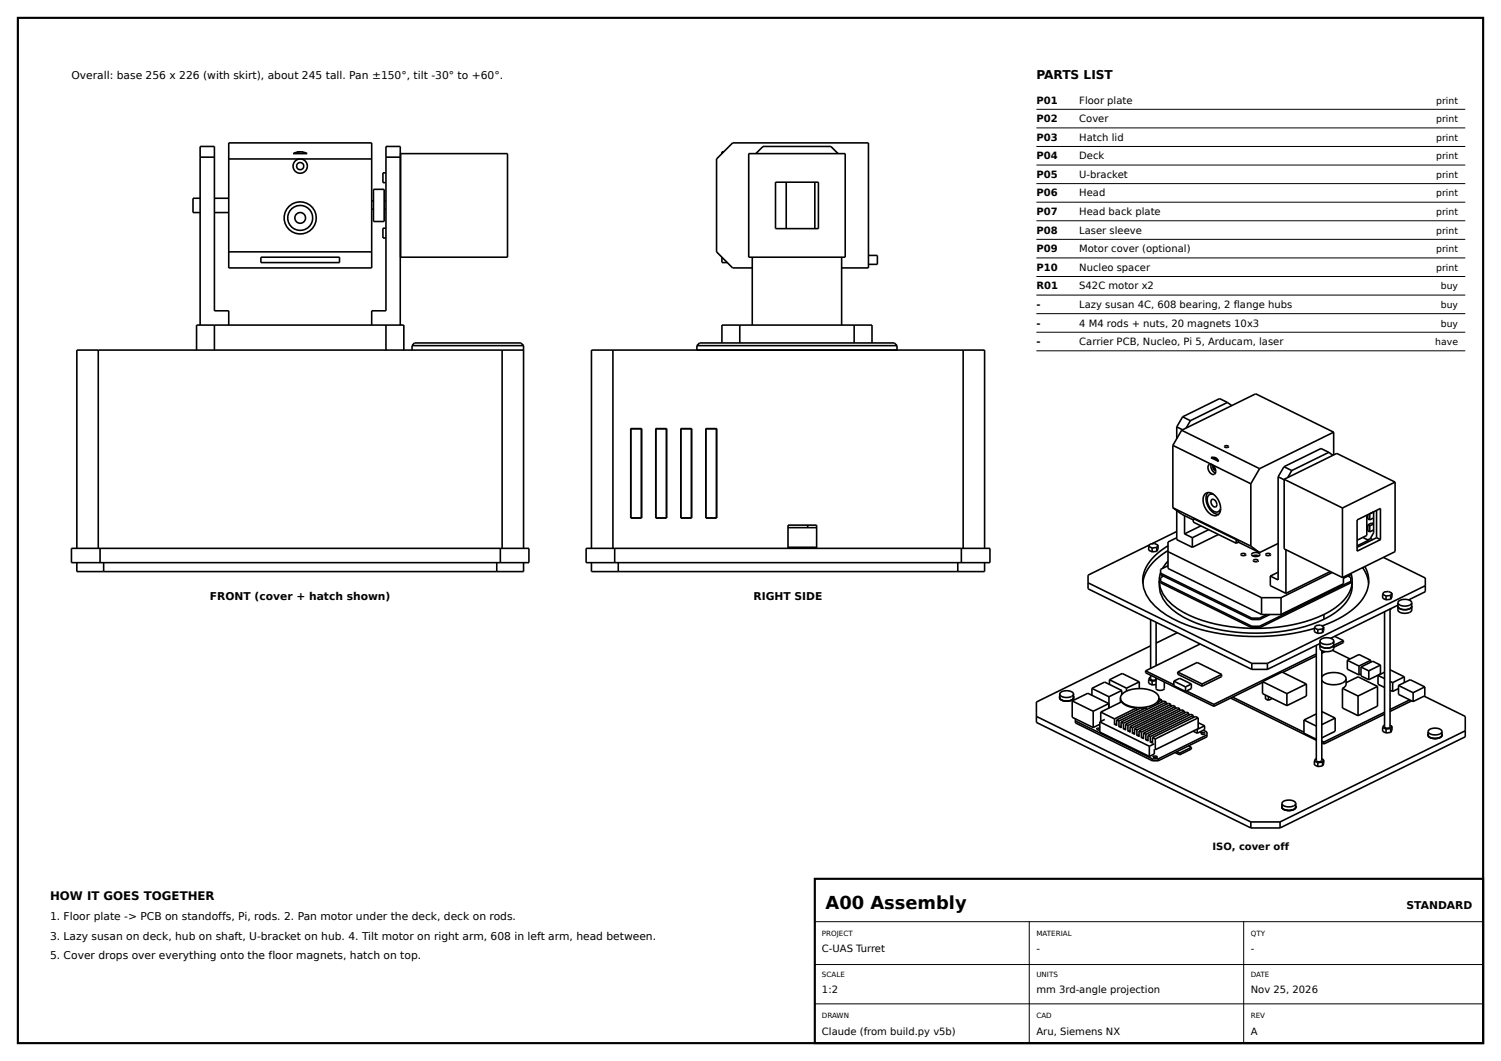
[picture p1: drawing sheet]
<svg xmlns="http://www.w3.org/2000/svg" width="420mm" height="297mm" viewBox="0 0 420 297" stroke-linecap="round" stroke-linejoin="round" font-family="sans-serif">
<g fill="none" stroke="#000" stroke-width=".45">
<path d="M56 44h4M56 55.5h-2v4h2M60 59.5h4M60 55.5h4M64 40h40v35h-40zM64 44.5h40M82.1 43l1.8-.5 2 .5zM83.3 42.6h.1M83.5 42.5h-.1M83.5 42.5h.1M83.6 42.5h.1M83.8 42.5h.1"/>
<path d="M83.9 42.5h-.1M84.1 42.5h.1M84.4 42.5h.1M84.5 42.5h.1M84.7 42.6h.1M104 58.6h.5M104 56.3h.5M104.5 53h3v9h-3zM107.5 58.6h.5M107.5 56.3h.5M108 44h4M108 48.4h-.9v2.7h.9"/>
<path d="M112 46.8h.1M112 48.9h.1M112.1 43h29.9v29h-29.9zM202.5 42.5h-.5v.5M209.5 43h27v29h-27zM211.5 43l2-2h19l2 2M217 51h12v13h-12zM220 51v13M228 51v13M64 70.5h40M73 72h22v1.5h-22zM108 63.9h-.9v2.7h.9"/>
<path d="M112 66.2h.1M112 68.3h.1M202 72v1.5h1.5M210.5 75h-5.5l-4.5-4.5v-26l4.5-4.5h38v35h-7.5M210.5 72v19M235.5 72v19M243 71.5h2.5v2.5h-2.5M27.5 98v55.5M55 98v-7h58v7M56 91v-50h4v46h4v4M60 91v7M104 91v-4h4v-46h4v50"/>
<path d="M108 91v7M115.3 96.8l.7-.8h29.7l.8 .8M115.3 96.8h31.2M115.3 96.8v1.2M140.5 98v55.5M146.5 98h-125v55.5M146.5 96.8v56.7M171.5 98v55.5M195 96.8h56M195 96.8l.8-.8h54.5l.7 .8M195 96.8v1.2M202 96v-5h42v5"/>
<path d="M207 91v5M239 91v5M251 96.8v1.2M269.5 98v55.5M176.5 120h3v25h-3zM183.5 120h3v25h-3zM190.5 120h3v25h-3zM197.5 120h3v25h-3zM329.3 119.5v3.3M329.3 119.5l1.6 .8M330.9 116.7l-1.6 2.8M330.9 116.7l2.2 1.1"/>
<path d="M333.1 117.8l-1.2 2M343.4 112.7l-2.1-1.1-10.4 5.1M343.4 112.7l-10.3 5.1M343.4 112.7l1.3 .8M328.2 124.7v17.4M328.2 124.7l10.9 5.3M330.6 120.4l-2.4 4.3M330.6 120.4l20.8-10.2 21.8 10.8M330.6 120.4l21.8 10.8M337.3 138.2a2.65 2.65 0 0 1 3.5 1.5 4.6 4.6 0 0 1 .7 3.4l-.2 .4a1.64 1.64 0 0 1-2.8 .2 4.5 4.5 0 0 1-1.4-5.3zM338 137.9a4.4 4.4 0 0 0 1.4 5.5l.7 .4 .9 .2M338.3 130.1l.7-.1 .8 .7 .3 .9v.9a.84 .84 0 0 1-.9 .4 .84 .84 0 0 1-.7-.7 1.78 1.78 0 0 1-.2-2.1z"/>
<path d="M338.5 138.4h1.1M338.5 138.4a2.82 2.82 0 0 0 .2 3.9 2 2 0 0 0 2.2 .9M338.9 128.1l.7-.1a1.52 1.52 0 0 1 1.4 1.1M338.9 128.1l.9 .2 1.2 .8M338.9 128.1l2.1 1M338.9 130l.1 1.4 .5 .6 .6 .4M339.1 130l10.9 5.4M339.2 139.8a1.4 1.4 0 0 1 1.2 1.9l-.2 .2M339.2 139.8a1.3 1.3 0 0 0 1 2.1M339.2 139.8h.1M339.3 138.2l-.8 .2M339.5 130.3l-.1 .8 .3 .4 .5 .2"/>
<path d="M339.6 130.5l.1 .5 .4 .5M342.7 124.9l.7-.1 .3 .3-.7 .2-.3-.2zM350 135.4v17.5M352.4 131.2l-2.4 4.2M357.6 133.5v28.8l-2.2-1M357.6 133.5l1.7 .8M359.3 130.7l-1.7 2.8M359.3 130.7l2.1 1M359.3 134.2v19.4l16.3 8.1M359.3 134.2l14.8-7.3 16.3 8M359.3 134.2l16.3 8M361.4 131.7l-1.1 2"/>
<path d="M371.8 126.6l-10.4 5.1M371.8 126.6l1.1 .9M371.8 126.6l-2.2-1-10.3 5.1M373.2 121l-20.8 10.2M373.2 121v6.3M390.4 134.9l-14.8 7.3M390.4 134.9v19.5l-14.8 7.3M20 153.5h128v4h-128zM21.5 157.5v2.5h125v-2.5M28 153.5v4M29 157.5v2.5M139 157.5v2.5"/>
<path d="M140 153.5v4M164 153.5h113v4h-113zM165.5 153.5v-55.5h110v55.5M165.5 157.5v2.5h110v-2.5M172 153.5v4M173 157.5v2.5M220.5 153.5v-6.5h8v6.5M220.5 153.2h8M220.5 147.7h8M226 147v.7M268 157.5v2.5M269 153.5v4"/>
<path d="M321.4 152.9v1.1l1 .5M321.4 152.9l1 .5M321.7 152.5l-17.2 8.5v3.8l45.8 22.6M322.4 153.4v1.1M323.7 153.2v1.1M323.7 154.3l-1.3 .2M323.7 153.2l-1.3 .2M324 152.6v1.1l-.3 .6M324 152.6l-.3 .6M324 152.6l-.9-.5-1.3 .2-.4 .6M326.8 152.8a13.2 13.2 0 0 0-7 8.9 9.2 9.2 0 0 0 3.4 8 33.1 33.1 0 0 0 16.5 7.4 61.4 61.4 0 0 0 28.1-1.2M326.8 154.1a13.7 13.7 0 0 0-7 8.7v.5"/>
<path d="M326.8 157.1l-1.5 2M326.8 158.4l-2.1 1v1.5l25.6 12.5M326.8 154.4l26.2 12.9M328.2 142.1l2.4 1.8 3.3 1.6M328.2 142.1l21.8 10.8M329.3 148.8l-7.1 3.4M329.3 150.5l-2.5 1.2v7.4l26.2 12.9M329.3 142.9v8.2l4.3 2.1M331.4 144.3v5.1M331.4 149.4l2.2 1.1M333.6 150.5v2.7M336 147.2l-4.6 2.2"/>
<path d="M338.2 148.3l-4.6 2.2M340.2 141.8v.1M340.9 149.6l-7.3 3.6M341.5 142.8l-.6 .4M341.5 142.4l-.6 .8M345.9 151.1l-12-5.9v1l12 5.9M345.9 151.1l.8 .6-.8 .4M345.9 151.1v1M346.5 151.8l5.9 2.9M347.3 155.1l.7-.2 .6 .3-.8 .3-.5-.1zM350 152.9l2.4 1.8M350.3 154.9l.7-.2a.97 .97 0 0 1 1.5 .7l-.5 .3-.8 .1a.69 .69 0 0 1-.9-.9z"/>
<path d="M350.6 155.6l.6-.2 1 .2M350.8 156.7l.8-.1 .4 .3-.3 .3h-.5a.32 .32 0 0 1-.4-.1 .32 .32 0 0 1 0-.4zM354.3 155l.6-.1 .6 .3-.2 .3h-.6a.32 .32 0 0 1-.4-.1 .32 .32 0 0 1 0-.4zM357.6 152.1l-5.2 2.6M359.8 153.9v12.2M372.2 160l-12.4 6.1M375.6 142.2v19.5M379.7 145.5l6.6-3.2v8.8l-6.6 3.2zM381.3 158.9l1.1 2 .6 2.4M381.3 150.4l1.6 .8M381.9 158.6l.8 2a8.6 8.6 0 0 1-3 8.9 27.1 27.1 0 0 1-9.8 5.7M382.4 144.2v5.7l-2.7 1.3"/>
<path d="M382.7 144.1v1.1l.6 .3M382.7 146.9v1.7l.6 .3M382.7 146.9l1.1-.5 .6 .3-1.1 .5M382.7 146.9l.6 .3M382.9 151.2l-3.2 1.6M382.9 151.2v.4M383.2 143.8h.1M383.3 143.8v1.7M383.3 147.2v1.7M383.4 150.7l.7 .4M384.3 143.3h.1M384.4 143.3v5.9l-1 1.6-.7 .3"/>
<path d="M384.4 143.3l-1.1 .5M384.4 145l-1.1 .5M384.4 148.3l-1.1 .6M385.2 142.9v7.6M385.2 150.5l-5.5 2.7M385.2 150.5l1.1 .6M387.1 156l11.7 5.8v3.8l-4.6 2.3M304.5 163.1l45.8 22.6M322 173.4v13.7M323.5 174.2v12.1M324.4 162.6a9.7 9.7 0 0 0 5.1 7.8 42.1 42.1 0 0 0 24.1 5.5 43.9 43.9 0 0 0 16.8-3.9M324.4 162.6a9.6 9.6 0 0 0 5.1 9.1 42.2 42.2 0 0 0 24.1 5.5 44.2 44.2 0 0 0 16.8-3.8"/>
<path d="M324.7 160.4l-.3 2.2M324.7 162.7l25.6 12.6M324.7 160.5l25.6 12.5M325.6 161.3l-.9 .4v1.4l25.6 12.6M329.4 177.1l-5.9 2.9M350.3 173v.4M350.3 175.3v.4M350.3 175.3h2.1M350.3 175.7h2.1M350.3 173.4h2.1M350.3 173h2.1M352.4 173v.4"/>
<path d="M352.4 175.3v.4M353 172h5.4M353 167.3h5.4M353 167.3v4.7M354.5 172l-2.1 1M355.4 172l-3 1.4M355.4 161.3v2.6l4.4 2.2M357.6 160.2l-2.2 1.1M358.4 167.3v4.7M367.8 175.8v1.1l.9 .4M367.8 175.8l.9 .4M368.7 176.2v1.1"/>
<path d="M369.3 179.5l.1 2.1 .7 .6a3.6 3.6 0 0 0 2.5 0l.6-.7v-2M369.3 179.5a2.61 2.61 0 0 0 3.3 .6l.6-.6M369.3 179.5a2.58 2.58 0 0 1 3.2-.8l.7 .8M370.1 176.1v1M370.1 177.1l-1.4 .2M370.1 176.1l-1.4 .1M370.4 175.4v1.1l-.3 .6M370.4 175.4l-.3 .7M370.4 175.4l-1-.4-1.3 .1-.3 .7M370.4 172v1.4M372.8 160.3l-14.4 7M373.4 178.1l2.5 1.2"/>
<path d="M375.9 179.3l-2.7 1.4M375.9 161.5v1.9l-17.5 8.6M375.9 179.3v.6l-2.7 1.3M377.2 161.3l.8 .4v1.4l-25.6 12.6M378 160.5v.4l-2.1 1M378 162.7l-25.6 12.6M378 160.5l.4 2.1M378.4 162.6a10.8 10.8 0 0 1-6.3 8.5l-1.7 .9M378.4 162.6a10.2 10.2 0 0 1-5.9 9.6l-2.1 1.2M386.9 166.4v1l.9 .5M386.9 166.4l.9 .4M387.8 166.8v1.1"/>
<path d="M388.9 170.6v32.9l-.6 .3-.6-.1-.3-.2v-32.2M389.1 170.6h-.4M389.1 166.7v1M389.1 170.4v.2M389.1 167.7l-1.3 .2M389.1 166.7l-1.3 .1M389.3 170.3l-.2 .3M389.5 166v1.1l-.4 .6M389.5 166l-.4 .7M389.5 166l-1-.4-1.3 .1-.3 .7M391.2 169.7l.4 .7 1.2 .3 1.6-.3 .6-.7M391.2 168.7v2a2.6 2.6 0 0 0 3.2 .7l.6-.6v-2.1"/>
<path d="M391.2 168.7a2.6 2.6 0 0 0 3.2 .7l.6-.7M391.2 168.7a2.57 2.57 0 0 1 3.5-.5l.3 .5M391.2 169.4l-18.9 9.3M398.8 163.9l-44.2 21.8M296.5 195.3l.6 .7a3.5 3.5 0 0 0 2.6 0h.1M296.5 194.3a2.48 2.48 0 0 0 3.1 .8l.5-.3 .3-.5M296.5 194.3a2.39 2.39 0 0 1 2.9-.8l.8 .3 .2 .5M296.5 195.1a.84 .84 0 0 0 1 1.1l1.4 .1 1-.3M296.5 194.3v1.2M300 196.2l4.4-2.1 5.9 2.9M300 196.2v4.6l5.9 2.9M300 196.2l5.9 2.9"/>
<path d="M300.4 195.3l-.6 .7M300.4 195.1v.5l-.5 .4M300.4 194.3v1.2M305.5 192.7l3.6-1.8 4.8 2.4M305.5 192.7v1.9M305.5 192.7l4.8 2.3M305.9 199.1v4.6M308 199.3v2.7M308 199.3l3.8 1.9M310.3 197v1.2M310.3 197l-4.4 2.1M310.3 195v3.2"/>
<path d="M310.4 190.3l3.6-1.8 4.8 2.4M310.4 190.3v1.3M310.4 190.3l4.8 2.3M313.5 195.4l.5-1.1a8.4 8.4 0 0 1 9.9 .1l.4 1M313.5 195.4a3.5 3.5 0 0 0 3.3 2.4 8.2 8.2 0 0 0 7.2-1.5l.3-.9M313.5 195.4v1.2M313.9 193.3l-3.6 1.7M313.9 193.3v1.1M315.2 192.6v.9M318 198.2l-1.9-.3a4.5 4.5 0 0 1-2.3-1.4l-5.8 2.8M318 198.2v.6M318 198.2l-6.2 3"/>
<path d="M318.8 190.9v1.9M318.8 190.9l-3.6 1.7M320.5 187.8v.5l19.1 9.4M320.5 187.8l7.9 3.9M320.8 198.1l-1.7 .1-6.7 3.3M320.8 198.1v.6M320.8 198.1l-7.7 3.7M321.4 190.2l1 .5M321.4 190.2v1.1l1 .4M322 189l.1 1.3 .9 .1 .5-.3M322 180.8l-32 15.7v5.7l60 29.6M322 189.5l-.6 .7"/>
<path d="M322.4 190.7v1M323.5 189.8v2.9a1.63 1.63 0 0 0 2.2 .3l.1-2.1M323.5 190.5l-1.1 .2M323.5 191.6l-1.1 .1M324 196.5v.6M324.3 195.7l-.3 .8M324.3 195.7l.8 .2M324.3 195.4v.3M325.1 195.9v.6M325.1 195.9l-1.1 .6M326.3 196.5l-.6-.3-12 5.9M326.3 196.5v.6"/>
<path d="M326.3 196.5l-12 6M327.6 197.2l-.6-.4-12 6M327.6 197.2v.6M327.6 197.2l-12 5.9M328.4 190.7v1.2l3.3 1.7M328.4 190.7l1.7-.8 3.3 1.6M328.4 190.7l3.3 1.6M328.9 197.8l-.7-.3-12 5.9M328.9 197.8v.6M328.9 197.8l-12 5.9M329.5 188.1v.6l6.9 3.4M329.5 188.1l5.5-2.7 6.8 3.4"/>
<path d="M329.5 188.1l6.9 3.4M330.1 198.4l-.6-.3-12 5.9M330.1 198.4v.6M330.1 198.4l-12 5.9M331.4 199l-.7-.3-12 5.9M331.4 199v.6M331.4 199l-12 5.9M331.7 192.3v1.3M332 193.4l7.6 3.8M332 193.4l-.3 .2M332.6 199.6v.6M332.6 199.6l-.6-.3-12 5.9"/>
<path d="M332.6 199.6l-12 5.9M333.4 191.5v1.3l-1.4 .6M333.4 191.5l-1.7 .8M335.8 180.3l-15.3 7.5M336.4 191.5v.6M339.6 197.2v.5M341.8 188.8v.6l-5.4 2.7M341.8 188.8l-5.4 2.7M344.3 195.4l24 11.8M344.9 195.1l20 9.9M350.3 187.4h4.3M350.3 185.7h4.3"/>
<path d="M350.3 185.7v1.7M353.3 190.8v3.4l6.8 3.3M353.3 190.8l5.4-2.7 6.8 3.4M353.3 190.8l6.8 3.4M353.3 191l-13.7 6.7M354.1 194.6v1l.8 .4M354.6 185.7v1.7M354.9 195v1M356 195.5l-1.1 .5M360.1 194.2v3.3M365.5 191.5l-5.4 2.7M365.5 191.5v3.3l-5.4 2.7"/>
<path d="M368.3 180.6v32.3l.7 .3 .9-.3v-30.8M368.3 199.9l-3.4 1.7M368.3 183.1l-28.7 14.1M368.3 183.6l-9.4 4.6M369.3 180.5a2.6 2.6 0 0 0 3.4 .6l.5-.6M369.3 180.1l-14.7 7.3M369.9 189.5a5.2 5.2 0 0 1 6.6-.1l.1 .6M369.9 199.2l3.7 1.8M370.1 182.2l-.2 .1M370.8 182.4l-.9 .4M372.8 182l5 2.5M375.6 192.7v5.5l4.4 2.1"/>
<path d="M375.6 192.7l4.4 2.1M376.6 190v1.8l-1 .9M376.6 190l-.2 .6-.5 .5a5.5 5.5 0 0 1-6-.6M376.6 191.1l3.4-1.6 5.4 2.6M377 184.8v2.5l3.3 1.6M377 184.8l3.3-1.6 3.2 1.6M377 184.8l3.3 1.6M380 194.8v5.5M380.3 186.4v2.5M380.8 186.7v2.5l2.2 1.1M380.8 186.7l2.2 1.1M380.8 188.7l-.5 .2"/>
<path d="M383 187.8v2.5M383.5 184.8l-3.2 1.6M383.5 184.8v.6M385.4 192.1v5.6l-5.4 2.6M385.4 192.1l-5.4 2.7M385.6 189.1v2.5l1.8 .8M385.6 189.1l1.8 .9M386.3 188.7h.1M386.3 186.2l-2.2-1.1-3.3 1.6M386.3 186.2l-3.3 1.6M386.3 186.2v2.5M386.3 188.7l-3.3 1.6"/>
<path d="M387.4 199.4l-17 8.3M387.4 199.9l-17 8.4M387.4 188.2l-1.8 .9M388.9 187.5l4.1 2M388.9 193.2l.8 .4M388.9 190.7l.8 .4M389.7 191.1v2.5M391.3 191.9v2.5l4.1 2M391.3 191.9l3.3-1.6 4.1 2M391.3 191.9l4.1 2M391.3 192.8l-1.6 .8M393 189.5l-3.3 1.6"/>
<path d="M393 189.5v1.6M394.4 195.9l-5.5 2.7M395 196.2l-6.1 3M395.4 193.9v2.5M398.5 194.9l11.5 5.6v5.7l-51.8 25.6M398.7 192.3l-3.3 1.6M398.7 192.3v2.5l-3.3 1.6M290 200.5l60 29.6M300.9 201.8l21.5 10.6M300.9 201.2v1.1l21.5 10.7M307.7 203.9h-.4l-.4 .2 .3 .2h.5M307.7 202.1v2.8l13.9 6.8"/>
<path d="M307.7 202.1l13.9 6.8M307.7 202.7l-1.8 1M309.1 201.4l-1.4 .7M311.8 202.7l.6 .3M311.8 201.2v1.7M312.4 201.5l.7 .3M312.4 201.5v1.7M312.4 202.6l-.4 .2M313.1 203.3l.6 .3M313.1 201.8v1.7M313.7 202.1l.6 .4M313.7 202.1v1.7"/>
<path d="M313.7 203.2l-.4 .2M314.3 204l.7 .3M314.3 202.5v1.6M315 202.8v1.6M315 202.8l.6 .3M315 203.9l-.5 .2M315.6 204.6l.6 .3M315.6 203.1v1.7M316.2 203.4l.7 .3M316.2 203.4v1.6M316.2 204.5l-.4 .2M316.9 205.2l.6 .3"/>
<path d="M316.9 203.7v1.7M317.5 204v1.7M317.5 204l.6 .3M317.5 205.1l-.5 .2M318.1 205.8l.6 .3M318.1 204.3v1.7M318.7 204.6l.7 .3M318.7 204.6v1.7M318.7 205.7l-.4 .2M319.4 206.4l.6 .3M319.4 204.9v1.7M320 205.2l.6 .3"/>
<path d="M320 205.2v1.7M320 206.3l-.4 .2M320.6 207.1l.6 .2M320.6 205.5v1.7M321.2 205.9v1.6M321.2 205.9l.7 .3M321.2 206.9l-.4 .2M321.6 208.9v2.8M321.9 207.7l.6 .3M321.9 206.2v1.6M322.4 212.4h1.7M322.4 213h1.7"/>
<path d="M322.4 212.4v.6M322.5 206.5l.8 .4M322.5 206.5v1.6M322.5 207.6l-.4 .2M322.8 211.8l.7-.1a.27 .27 0 0 1 .3 .2 .27 .27 0 0 1-.4 .2l-.6-.1zM323 209.7v1.4l-1.4 .6M323 208.2l-1.4 .7M324.1 212.4v.6M328.8 210.6l1.3 .7M329.3 210.4l.8 .4M330.1 210.8v.5M332.5 208.8l.9 .4"/>
<path d="M333.4 209.2v.5l-3.3 1.6M333.4 209.2l-3.3 1.6M333.8 204.7l1.2 .6M333.9 200.3l-.7-.4-12 6M333.9 200.3v.6M333.9 200.3l-12 5.9M334.9 204.1l.1 .1M335 204.2v1.1M335.3 202.3l1.8 .9M335.3 200.9v3.1l-12 5.9v-3M335.3 200.9l-12 6M335.3 200.9l-.8-.3-12 5.9"/>
<path d="M336.2 205.2l.7-.1a.3 .3 0 0 1 .2 .4 .3 .3 0 0 1-.5 .1l-.4-.1zM336.7 204.4l1 .5v1.3l-13.6 6.8M337.1 203.2v1l-2.1 1.1M337.1 203.2l-2.1 1M337.7 205.7l-13.6 6.7M364.9 201.6v3.6l3.4 1.7M364.9 201.6l3.4 1.6M367.8 213l.9 .5M367.8 213v1.1l.9 .5M368.3 212.4l-.5 .6M368.7 213.5v1.1M369.9 212.4l.5 .3"/>
<path d="M369.9 208l.5 .3M369.9 207.4l.5 .3M370.1 213.3l-1.4 .2M370.1 213.3v1.1M370.1 214.4l-1.4 .2M370.4 212.7l-.3 .6M370.4 212.7v1.1l-.3 .6M370.4 207.7v.6M373.6 201l-3.7 1.9M373.6 201v3.7l-3.7 1.8M386.9 203.6l.9 .5M386.9 203.6v1.1l.9 .5"/>
<path d="M387.4 203l-.5 .6M387.8 204.1v1.1M388.9 203l.6 .3M389.1 203.9l-1.3 .2M389.1 203.9v1.1M389.1 205l-1.3 .2M389.5 203.3l-.4 .6M389.5 203.3v1.1l-.4 .6M399.6 205.8a2.52 2.52 0 0 0 3.2 .7l.1-.1M399.6 204.8a2.5 2.5 0 0 0 3.1 .7l.5-.3 .3-.4M399.6 204.8a2.41 2.41 0 0 1 2.9-.9l.7 .4 .3 .5M399.6 205.6a.84 .84 0 0 0 1 1l1.2 .1 1.1-.2"/>
<path d="M399.6 204.8v1.2M403.5 205.8l-.6 .6M403.5 205.6v.2M403.5 204.8v1.2M403.5 205.8l-.6 .7M410 204.6l-51.8 25.5M350 231.8h8.2M350 230.1h8.2M350 230.1v1.7M358.2 230.1v1.7M358.7 225.9a2.52 2.52 0 0 0 3.2 .8l.1-.1M358.7 224.9l.5 .6 1.2 .4 1.6-.3 .6-.7"/>
<path d="M358.7 224.9l.5-.6 1.2-.3 1.3 .1 .6 .4 .3 .4M358.7 225.7a.76 .76 0 0 0 .8 1l1.3 .2 1.2-.3M358.7 224.9v1.2M362.6 225.9l-.6 .7M362.6 225.7v.2M362.6 224.9v1.2"/>
<circle cx="84" cy="46.5" r="1"/>
<circle cx="84" cy="46.5" r="2"/>
<circle cx="84" cy="61" r="4.5"/>
<circle cx="84" cy="61" r="1.5"/>
<circle cx="84" cy="61" r="3.5"/>
</g>
<g fill="none" stroke="#000" stroke-width=".28">
<path d="M290 30.6h120M290 35.8h120M290 41h120M290 46.2h120M290 51.4h120M290 56.6h120M290 61.8h120M290 67h120M290 72.2h120M290 77.4h120M290 82.6h120M290 87.8h120"/>
<path d="M290 93h120M290 98.2h120M228 258h187M288 258v34M348 258v34M228 270h187M228 281h187"/>
</g>
<path d="M5 5h410v287h-410zM228 246h187v46h-187z" fill="none" stroke="#000" stroke-width=".6"/>
<text font-size="5" x="231" y="254.5">A00 Assembly</text>
<text font-size="3.4" x="290" y="22">PARTS LIST</text>
<text font-size="3.3" x="14" y="252">HOW IT GOES TOGETHER</text>
<g font-size="3">
<text x="20" y="22">Overall: base 256 x 226 (with skirt), about 245 tall. Pan ±150°, tilt -30° to +60°.</text>
<text x="58.7" y="168">FRONT (cover + hatch shown)</text>
<text x="210.8" y="168">RIGHT SIDE</text>
<text x="14" y="257.5">1. Floor plate -&gt; PCB on standoffs, Pi, rods. 2. Pan motor under the deck, deck on rods.</text>
<text x="393.6" y="254.5">STANDARD</text>
<text x="14" y="263">3. Lazy susan on deck, hub on shaft, U-bracket on hub. 4. Tilt motor on right arm, 608 in left arm, head between.</text>
<text x="14" y="268.5">5. Cover drops over everything onto the floor magnets, hatch on top.</text>
</g>
<g font-size="2.8">
<text x="290" y="29">P01</text>
<text x="302" y="29">Floor plate</text>
<text x="290" y="34.2">P02</text>
<text x="302" y="34.2">Cover</text>
<text x="290" y="39.4">P03</text>
<text x="302" y="39.4">Hatch lid</text>
<text x="290" y="44.6">P04</text>
<text x="302" y="44.6">Deck</text>
<text x="290" y="49.8">P05</text>
<text x="302" y="49.8">U-bracket</text>
<text x="290" y="55">P06</text>
<text x="302" y="55">Head</text>
<text x="290" y="60.2">P07</text>
<text x="290" y="65.4">P08</text>
<text x="302" y="60.2">Head back plate</text>
<text x="302" y="65.4">Laser sleeve</text>
<text x="290" y="70.6">P09</text>
<text x="302" y="70.6">Motor cover (optional)</text>
<text x="290" y="75.8">P10</text>
<text x="302" y="75.8">Nucleo spacer</text>
<text x="290" y="81">R01</text>
<text x="302" y="81">S42C motor x2</text>
<text x="290" y="86.2">-</text>
<text x="302" y="86.2">Lazy susan 4C, 608 bearing, 2 flange hubs</text>
<text x="290" y="91.4">-</text>
<text x="302" y="91.4">4 M4 rods + nuts, 20 magnets 10x3</text>
<text x="290" y="96.6">-</text>
<text x="302" y="96.6">Carrier PCB, Nucleo, Pi 5, Arducam, laser</text>
<text x="339.3" y="238">ISO, cover off</text>
<text x="230" y="266.6">C-UAS Turret</text>
<text x="290" y="266.6">-</text>
<text x="350" y="266.6">-</text>
<text x="230" y="278.1">1:2</text>
<text x="290" y="278.1">mm 3rd-angle projection</text>
<text x="350" y="278.1">Nov 25, 2026</text>
<text x="230" y="289.6">Claude (from build.py v5b)</text>
<text x="290" y="289.6">Aru, Siemens NX</text>
<text x="350" y="289.6">A</text>
</g>
<g font-size="2.6">
<text x="401.9" y="29">print</text>
<text x="401.9" y="34.2">print</text>
<text x="401.9" y="39.4">print</text>
<text x="401.9" y="44.6">print</text>
<text x="401.9" y="49.8">print</text>
<text x="401.9" y="55">print</text>
<text x="401.9" y="60.2">print</text>
<text x="401.9" y="65.4">print</text>
<text x="401.9" y="70.6">print</text>
<text x="401.9" y="75.8">print</text>
<text x="403.2" y="81">buy</text>
<text x="403.2" y="86.2">buy</text>
<text x="403.2" y="91.4">buy</text>
<text x="401.6" y="96.6">have</text>
</g>
<g font-size="2">
<text x="230" y="262">PROJECT</text>
<text x="290" y="262">MATERIAL</text>
<text x="350" y="262">QTY</text>
<text x="230" y="273.5">SCALE</text>
<text x="290" y="273.5">UNITS</text>
<text x="350" y="273.5">DATE</text>
<text x="230" y="285">DRAWN</text>
<text x="290" y="285">CAD</text>
<text x="350" y="285">REV</text>
</g>
</svg>
